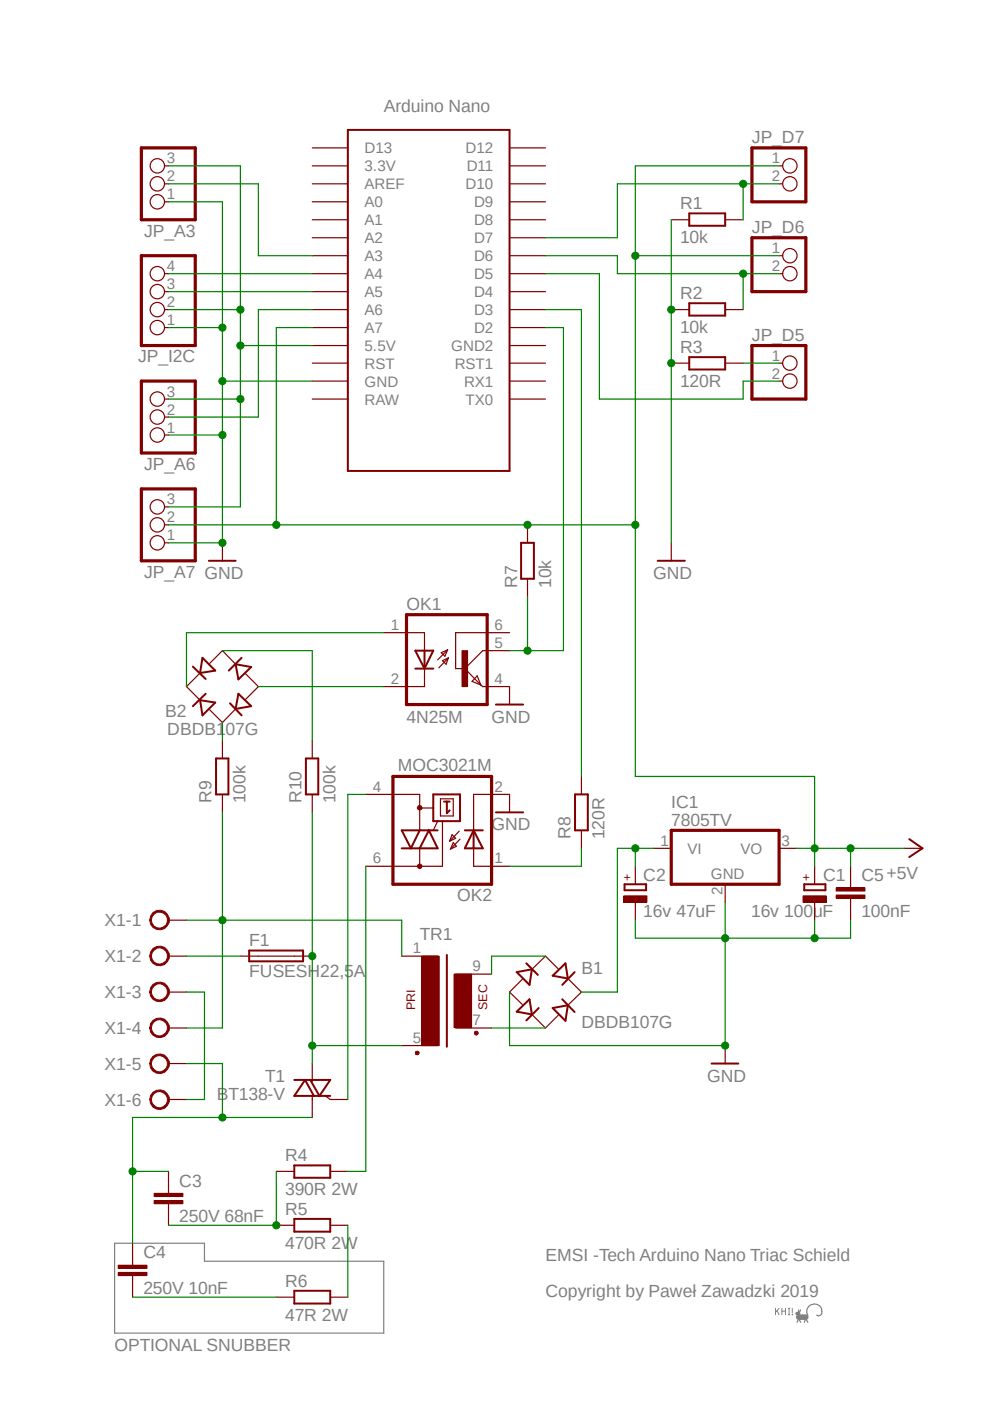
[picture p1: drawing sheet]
<svg xmlns="http://www.w3.org/2000/svg" width="210mm" height="297mm" viewBox="0 0 210 297" stroke-linecap="round" stroke-linejoin="round" font-family="sans-serif">
<path d="M20.9 19.8l178.2 267.7M199.1 19.8l-178.2 267.7" fill="none" stroke="#fff" stroke-width=".21"/>
<path d="M24.3 263.6h19v3.8h38.1v15.2h-57.1zM169.3 277.7v.8l.5-.8M171.3 278.8a1.57 1.57 0 0 1 1.3-2.3 1.57 1.57 0 0 1 1.4 2.3l-.4 .2-.5-.2M169 280.4l.3-.8 .5 .8M170.5 280.4l.4-.8 .4 .8" fill="none" stroke="#808080" stroke-width=".25"/>
<path d="M169 278.5h.3" fill="none" stroke="#808080" stroke-width=".76"/>
<path d="M169.3 279.3h1.6" fill="none" stroke="#808080" stroke-width="1.2"/>
<path d="M164.4 277.4v1.4M164.8 277.9l.4 .9M165.2 277.4l-.8 .8M165.8 277.4v1.4M165.8 278h.7M166.5 277.4v1.4M167.1 278.8h.4M167.1 277.4h.4M167.3 277.4v1.4M168 278.7l.1 .1zM168 277.4v.9" fill="none" stroke="#808080" stroke-width=".21"/>
<g fill="none" stroke="#800000" stroke-width=".25">
<path d="M66.2 35.2h7.5M66.2 39h7.5M66.2 31.4h7.5M108 35.2h7.7M108 39h7.7M108 31.4h7.7M66.2 58h7.5M66.2 54.2h7.5M66.2 50.4h7.5M66.2 46.6h7.5M66.2 42.8h7.5M108 58h7.7"/>
<path d="M108 54.2h7.7M108 50.4h7.7M108 46.6h7.7M108 42.8h7.7M66.2 77h7.5M66.2 73.3h7.5M66.2 69.5h7.5M66.2 65.6h7.5M66.2 61.8h7.5M108 77h7.7M108 73.3h7.7M108 69.5h7.7"/>
<path d="M108 65.6h7.7M108 61.8h7.7M66.2 84.6h7.5M66.2 80.8h7.5M108 84.6h7.7M108 80.8h7.7M138.5 179.9h3.8M165.2 179.9h3.8M153.8 187.5v3.8"/>
</g>
<path d="M73.7 27.5h34.3v72.4h-34.3zM94.7 202.5v19.4" fill="none" stroke="#800000" stroke-width=".42"/>
<path d="M142.3 176.1h22.9v11.4h-22.9z" fill="none" stroke="#800000" stroke-width=".68"/>
<path d="M88.1 223h.6l.2 .2-.2 .3h-.6z" fill-rule="evenodd" fill="#800000"/>
<path d="M88.1 223h.6l.2 .2-.2 .3h-.6z" fill="none" stroke="#800000" stroke-width=".21"/>
<path d="M100.7 218.7h.6l.1 .4-.1 .2-.3 .2-.3-.2z" fill-rule="evenodd" fill="#800000"/>
<path d="M100.7 218.7h.6l.1 .4-.1 .2-.3 .2-.3-.2z" fill="none" stroke="#800000" stroke-width=".21"/>
<path d="M89.4 202.7h3.7v19h-3.7z" fill-rule="evenodd" fill="#800000"/>
<path d="M89.4 202.7h3.7v19h-3.7z" fill="none" stroke="#800000" stroke-width=".21"/>
<path d="M96.3 206.5h3.7v11.4h-3.7z" fill-rule="evenodd" fill="#800000"/>
<path d="M96.3 206.5h3.7v11.4h-3.7z" fill="none" stroke="#800000" stroke-width=".21"/>
<path d="M85.2 202.7h7.6M96.6 218h7.6M96.6 206.5h7.6M85.2 221.7h7.6" fill="none" stroke="#800000" stroke-width=".25"/>
<path d="M32.4 193.5a2.1 2.1 0 0 1 3.3 .5 2.1 2.1 0 0 1-1.3 3.1 2.1 2.1 0 0 1-2.7-2h.4a1.71 1.71 0 0 1 2.3-1.7 1.71 1.71 0 0 1 .7 2.8 1.71 1.71 0 0 1-2.8-.4l-.2-.7h-.4l.2-.8z" fill-rule="evenodd" fill="#800000"/>
<path d="M32.4 193.5a2.1 2.1 0 0 1 3.3 .5 2.1 2.1 0 0 1-1.3 3.1 2.1 2.1 0 0 1-2.7-2h.4a1.71 1.71 0 0 1 2.3-1.7 1.71 1.71 0 0 1 .7 2.8 1.71 1.71 0 0 1-2.8-.4l-.2-.7h-.4l.2-.8z" fill="none" stroke="#800000" stroke-width=".21"/>
<path d="M35.7 195.1h3.8" fill="none" stroke="#800000" stroke-width=".25"/>
<path d="M32.4 201.1a2.1 2.1 0 0 1 3.3 .5 2.1 2.1 0 0 1-1.3 3.1 2.1 2.1 0 0 1-2.7-2h.4a1.71 1.71 0 0 1 2.3-1.7 1.71 1.71 0 0 1 .7 2.8 1.71 1.71 0 0 1-2.8-.4l-.2-.7h-.4l.2-.8z" fill-rule="evenodd" fill="#800000"/>
<path d="M32.4 201.1a2.1 2.1 0 0 1 3.3 .5 2.1 2.1 0 0 1-1.3 3.1 2.1 2.1 0 0 1-2.7-2h.4a1.71 1.71 0 0 1 2.3-1.7 1.71 1.71 0 0 1 .7 2.8 1.71 1.71 0 0 1-2.8-.4l-.2-.7h-.4l.2-.8z" fill="none" stroke="#800000" stroke-width=".21"/>
<path d="M35.7 202.7h3.8" fill="none" stroke="#800000" stroke-width=".25"/>
<path d="M32.4 208.7a2.1 2.1 0 0 1 3.3 .6 2.1 2.1 0 0 1-1.3 3 2.1 2.1 0 0 1-2.7-2h.4a1.71 1.71 0 0 1 2.3-1.6 1.71 1.71 0 0 1 .7 2.7 1.71 1.71 0 0 1-2.8-.4l-.2-.7h-.4l.2-.9z" fill-rule="evenodd" fill="#800000"/>
<path d="M32.4 208.7a2.1 2.1 0 0 1 3.3 .6 2.1 2.1 0 0 1-1.3 3 2.1 2.1 0 0 1-2.7-2h.4a1.71 1.71 0 0 1 2.3-1.6 1.71 1.71 0 0 1 .7 2.7 1.71 1.71 0 0 1-2.8-.4l-.2-.7h-.4l.2-.9z" fill="none" stroke="#800000" stroke-width=".21"/>
<path d="M35.7 210.3h3.8" fill="none" stroke="#800000" stroke-width=".25"/>
<path d="M32.4 216.4a2.1 2.1 0 0 1 3.3 .5 2.1 2.1 0 0 1-1.3 3 2.1 2.1 0 0 1-2.7-1.9h.4a1.71 1.71 0 0 1 2.3-1.7 1.71 1.71 0 0 1 .7 2.7 1.71 1.71 0 0 1-2.8-.4l-.2-.6h-.4l.2-1z" fill-rule="evenodd" fill="#800000"/>
<path d="M32.4 216.4a2.1 2.1 0 0 1 3.3 .5 2.1 2.1 0 0 1-1.3 3 2.1 2.1 0 0 1-2.7-1.9h.4a1.71 1.71 0 0 1 2.3-1.7 1.71 1.71 0 0 1 .7 2.7 1.71 1.71 0 0 1-2.8-.4l-.2-.6h-.4l.2-1z" fill="none" stroke="#800000" stroke-width=".21"/>
<path d="M35.7 218h3.8" fill="none" stroke="#800000" stroke-width=".25"/>
<path d="M32.4 224a2.1 2.1 0 0 1 3.3 .5 2.1 2.1 0 0 1-1.3 3.1 2.1 2.1 0 0 1-2.7-2.1h.4a1.71 1.71 0 0 1 2.3-1.6 1.71 1.71 0 0 1 .7 2.8 1.71 1.71 0 0 1-2.8-.4l-.2-.8h-.4l.2-.9z" fill-rule="evenodd" fill="#800000"/>
<path d="M32.4 224a2.1 2.1 0 0 1 3.3 .5 2.1 2.1 0 0 1-1.3 3.1 2.1 2.1 0 0 1-2.7-2.1h.4a1.71 1.71 0 0 1 2.3-1.6 1.71 1.71 0 0 1 .7 2.8 1.71 1.71 0 0 1-2.8-.4l-.2-.8h-.4l.2-.9z" fill="none" stroke="#800000" stroke-width=".21"/>
<path d="M35.7 225.5h3.8" fill="none" stroke="#800000" stroke-width=".25"/>
<path d="M32.4 231.6a2.1 2.1 0 0 1 3.3 .5 2.1 2.1 0 0 1-1.3 3.1 2.1 2.1 0 0 1-2.7-2.1h.4a1.71 1.71 0 0 1 2.3-1.6 1.71 1.71 0 0 1 .7 2.8 1.71 1.71 0 0 1-2.8-.4l-.2-.8h-.4l.2-.8z" fill-rule="evenodd" fill="#800000"/>
<path d="M32.4 231.6a2.1 2.1 0 0 1 3.3 .5 2.1 2.1 0 0 1-1.3 3.1 2.1 2.1 0 0 1-2.7-2.1h.4a1.71 1.71 0 0 1 2.3-1.6 1.71 1.71 0 0 1 .7 2.8 1.71 1.71 0 0 1-2.8-.4l-.2-.8h-.4l.2-.8z" fill="none" stroke="#800000" stroke-width=".21"/>
<g fill="none" stroke="#800000" stroke-width=".25">
<path d="M34.9 39h.8M34.9 35.2h.8M165.2 39h.7M165.2 35.2h.7M34.9 58h.8M34.9 42.8h.8M142.3 46.6h3.8M153.8 46.6h3.8M165.2 58h.7M165.2 54.2h.7M34.9 69.5h.8M34.9 65.6h.8"/>
<path d="M34.9 61.8h.8M142.3 65.6h3.8M142.3 77h3.8M153.8 65.6h3.8M153.8 77h3.8M165.2 77h.7M34.9 92.2h.8M34.9 88.4h.8M34.9 84.6h.8M165.2 80.8h.7M34.9 115.1h.8M34.9 111.3h.8"/>
<path d="M34.9 107.5h.8M47.2 115.1v3.8M142.3 115.1v3.8M85.2 134.1h4.8v3.9M93.6 138.4l1.3-.6-.6 1.3zM94.9 137.8l-2.1 2.1M95.1 139.5l-2.1 2.1M104.2 134.1h-7.6v7.7h1.5M104.2 138h-1.8l-3.8 3.8 3.3 3.4M42.4 142.7l-2.9 2.9 2.9 2.8M44.4 140.7l2.8-2.7 2.8 2.8M50 150.3l-2.8 2.9-2.8-2.7"/>
<path d="M52.1 142.9l2.7 2.7-2.7 2.7M90 141.8v3.8h-4.8M93.8 140.1l1.3-.6-.5 1.3zM101.2 143.3l.7 1.9-1.8-.7zM101.9 145.2l.5 .4h1.8M191.8 179.9h3.8M110.7 207.6l-2.7 2.7 2.7 2.7M112.8 215.1l2.9 2.9 2.7-2.7M118.4 205.4l-2.7-2.7-2.9 2.8M120.4 207.5l2.9 2.8-2.9 2.8M35.7 233.1h3.8M153.8 221.7v3.8"/>
<circle cx="33.4" cy="39" r="1.53"/>
<circle cx="33.4" cy="35.2" r="1.53"/>
<circle cx="167.5" cy="35.2" r="1.53"/>
<circle cx="167.5" cy="39" r="1.53"/>
<circle cx="33.4" cy="58" r="1.53"/>
<circle cx="33.4" cy="42.8" r="1.53"/>
<circle cx="167.5" cy="58" r="1.53"/>
<circle cx="167.5" cy="54.2" r="1.53"/>
<circle cx="33.4" cy="69.5" r="1.53"/>
<circle cx="33.4" cy="65.6" r="1.53"/>
<circle cx="33.4" cy="61.8" r="1.53"/>
<circle cx="167.5" cy="77" r="1.53"/>
<circle cx="33.4" cy="92.2" r="1.53"/>
<circle cx="33.4" cy="88.4" r="1.53"/>
<circle cx="33.4" cy="84.6" r="1.53"/>
<circle cx="167.5" cy="80.8" r="1.53"/>
<circle cx="33.4" cy="111.3" r="1.53"/>
<circle cx="33.4" cy="107.5" r="1.53"/>
<circle cx="33.4" cy="115.1" r="1.53"/>
</g>
<path d="M30 31.4h11.4v15.2h-11.4zM159.4 31.4h11.5v11.4h-11.5zM30 54.2h11.4v19.1h-11.4zM159.4 50.4h11.5v11.4h-11.5zM159.4 73.3h11.5v11.3h-11.5zM30 80.8h11.4v15.2h-11.4zM30 103.7h11.4v15.2h-11.4zM86.2 130.3h17.1v19.1h-17.1z" fill="none" stroke="#800000" stroke-width=".68"/>
<g fill="none" stroke="#800000" stroke-width=".42">
<path d="M146.1 45.2h7.7v2.7h-7.7zM146.1 64.3h7.7v2.6h-7.7zM146.1 75.7h7.7v2.6h-7.7zM44.3 118.9h5.7M139.4 118.9h5.8M42.9 139.5l2.7 2.7-3.2 .5zM51.2 139.5l-2.7 2.7M88.1 138h3.8l-1.9 3.8zM90 138v3.8M40.9 141.3l2.7 2.7M42.4 148.4l3.2 .6-2.7 2.7zM43.6 147.1l-2.7 2.6"/>
<path d="M48.8 149.1l2.4 2.6M50 140.8l3.3 .6-2.8 2.6zM50.5 147.1l2.8 2.6-3.3 .6zM88.1 141.8h3.8M192.8 177.9l2.8 2-2.8 1.8M109.6 214.5l2.7-2.6 .5 3.2zM109.6 206.1l3.2-.6-.5 3.3zM111.6 204.2l2.4 2.5M114.2 213.7l-2.6 2.7M117.2 206.9l2.7-2.7 .5 3.3zM117.2 213.7l3.2-.6-.5 3.3zM119.2 211.9l2.6 2.7"/>
<path d="M121.8 206.1l-2.6 2.7M150.9 225.5h5.6"/>
</g>
<path d="M98 138h1.1v7.6h-1.1z" fill-rule="evenodd" fill="#800000"/>
<path d="M98 138h1.1v7.6h-1.1z" fill="none" stroke="#800000" stroke-width=".21"/>
<g fill="none" stroke="#800000" stroke-width=".25">
<path d="M81.4 134.1h3.8M104.2 134.1h3.8M104.2 138h3.8M81.4 145.6h3.8M104.2 145.6h3.8M81.4 168.4h7.6v7.7M89 179.9v3.8M89 171.3h2.9M92.8 174.1l-.9 2M93.4 169.4h2.7v3.6h-2.7zM93.8 174.1v9.6h-12.4M95.8 177l.8 .7-1.3 .6z"/>
<path d="M96.1 178.7l.7 .7-1.3 .6zM97.4 176.2l-2.1 2.1M97.5 177.9l-2 2.1M100.4 179.9v3.8h3.8M104.2 168.4h-3.8v7.7"/>
</g>
<path d="M85.2 179.9h7.6l-1.9-3.8-1.9 3.8M89 176.1l-1.9 3.8-1.9-3.8h7.6M91.9 168.4h5.6v5.7h-5.6zM94.1 170h1.2M94.7 170v2.4l.6-.6M98.6 176.1h3.8M100.4 176.1l2 3.8h-3.8zM100.4 176.1v3.8" fill="none" stroke="#800000" stroke-width=".42"/>
<path d="M83.3 164.6h20.9v22.9h-20.9z" fill="none" stroke="#800000" stroke-width=".68"/>
<circle cx="89" cy="183.7" r=".5" fill="#800000"/>
<circle cx="89" cy="183.7" r=".5" fill="none" stroke="#800000" stroke-width=".21"/>
<path d="M88.6 170.9h.7l.2 .4-.2 .3h-.7l-.1-.3z" fill-rule="evenodd" fill="#800000"/>
<path d="M88.6 170.9h.7l.2 .4-.2 .3h-.7l-.1-.3z" fill="none" stroke="#800000" stroke-width=".21"/>
<g fill="none" stroke="#800000" stroke-width=".25">
<path d="M111.8 111.3v3.8M111.8 122.7v3.8M47.2 157v3.8M66.2 157v3.8M108 145.6v3.8M47.2 168.4v3.8M66.2 168.4v3.8M77.6 168.4h3.8M104.2 168.4h3.8v3.8M123.3 164.6v3.8M123.3 176.1v3.8M77.6 183.7h3.8"/>
<path d="M104.2 183.7h3.8M51 202.7h15.2M58.6 248.4h3.8M58.6 259.8h3.8M70 248.4h3.7M70 259.8h3.7M58.6 275h3.8M70 275h3.7"/>
</g>
<path d="M110.5 115.1h2.7v7.6h-2.7zM105.2 149.4h5.7M45.8 160.8h2.6v7.6h-2.6zM64.9 160.8h2.6v7.6h-2.6zM105.2 172.2h5.7M121.9 168.4h2.7v7.7h-2.7zM170.5 187.5h4.5v1.3h-4.5zM52.8 201.5h11.5v2.3h-11.5zM62.4 247.1h7.6v2.6h-7.6zM62.4 258.4h7.6v2.7h-7.6zM62.4 273.7h7.6v2.7h-7.6z" fill="none" stroke="#800000" stroke-width=".42"/>
<path d="M170.3 189.9h4.9v1.4h-4.9z" fill-rule="evenodd" fill="#800000"/>
<path d="M170.3 189.9h4.9v1.4h-4.9z" fill="none" stroke="#800000" stroke-width=".21"/>
<path d="M172.7 183.7v3.8M172.7 191.3v3.8" fill="none" stroke="#800000" stroke-width=".25"/>
<path d="M132.4 187.5h4.6v1.3h-4.6z" fill="none" stroke="#800000" stroke-width=".42"/>
<path d="M132.2 189.9h5v1.4h-5z" fill-rule="evenodd" fill="#800000"/>
<path d="M132.2 189.9h5v1.4h-5z" fill="none" stroke="#800000" stroke-width=".21"/>
<path d="M134.7 183.7v3.8M134.7 191.3v3.8M66.2 225.5v3.8M66.2 232.4v4.5M69 232.4l1 .7h3.7M35.7 252.2v.7M35.7 255.2v.8" fill="none" stroke="#800000" stroke-width=".25"/>
<path d="M62.4 229h7.6l-2.3 3.4-1.9-3.4M66.5 232.4l-1.8-3.4-2.3 3.4h7.6" fill="none" stroke="#800000" stroke-width=".42"/>
<path d="M32.7 254.5h6.1v.7h-6.1z" fill-rule="evenodd" fill="#800000"/>
<path d="M32.7 254.5h6.1v.7h-6.1z" fill="none" stroke="#800000" stroke-width=".21"/>
<path d="M32.7 253h6.1v.7h-6.1z" fill-rule="evenodd" fill="#800000"/>
<path d="M32.7 253h6.1v.7h-6.1z" fill="none" stroke="#800000" stroke-width=".21"/>
<path d="M35.7 248.4v3.8M35.7 256v3.8M28.1 267.4v.8M28.1 270.5v.7" fill="none" stroke="#800000" stroke-width=".25"/>
<path d="M25.1 269.8h6.1v.7h-6.1z" fill-rule="evenodd" fill="#800000"/>
<path d="M25.1 269.8h6.1v.7h-6.1z" fill="none" stroke="#800000" stroke-width=".21"/>
<path d="M25.1 268.3h6.1v.6h-6.1z" fill-rule="evenodd" fill="#800000"/>
<path d="M25.1 268.3h6.1v.6h-6.1z" fill="none" stroke="#800000" stroke-width=".21"/>
<path d="M180.3 187.5v.7M180.3 190.5v.8M28.1 263.6v3.8M28.1 271.2v3.8" fill="none" stroke="#800000" stroke-width=".25"/>
<path d="M177.3 189.8h6.1v.6h-6.1z" fill-rule="evenodd" fill="#800000"/>
<path d="M177.3 189.8h6.1v.6h-6.1z" fill="none" stroke="#800000" stroke-width=".21"/>
<path d="M177.3 188.2h6.1v.7h-6.1z" fill-rule="evenodd" fill="#800000"/>
<path d="M177.3 188.2h6.1v.7h-6.1z" fill="none" stroke="#800000" stroke-width=".21"/>
<path d="M180.3 183.7v3.8M180.3 191.3v3.8" fill="none" stroke="#800000" stroke-width=".25"/>
<path d="M35.7 35.2h15.3v38.1h15.2M35.7 65.6h15.3" fill="none" stroke="#008000" stroke-width=".25"/>
<circle cx="51" cy="65.6" r=".76" fill="#008000"/>
<circle cx="51" cy="65.6" r=".76" fill="none" stroke="#008000" stroke-width=".21"/>
<path d="M51 73.3v11.3h-15.3" fill="none" stroke="#008000" stroke-width=".25"/>
<circle cx="51" cy="73.3" r=".76" fill="#008000"/>
<circle cx="51" cy="73.3" r=".76" fill="none" stroke="#008000" stroke-width=".21"/>
<path d="M51 84.6v22.9h-15.3" fill="none" stroke="#008000" stroke-width=".25"/>
<circle cx="51" cy="84.6" r=".76" fill="#008000"/>
<circle cx="51" cy="84.6" r=".76" fill="none" stroke="#008000" stroke-width=".21"/>
<path d="M35.7 39h19.1v15.2h11.4M35.7 58h30.5M35.7 42.8h11.5v72.3h-11.5M35.7 61.8h30.5M66.2 65.6h-11.4v22.8h-19.1M47.2 80.8h19" fill="none" stroke="#008000" stroke-width=".25"/>
<circle cx="47.2" cy="80.8" r=".76" fill="#008000"/>
<circle cx="47.2" cy="80.8" r=".76" fill="none" stroke="#008000" stroke-width=".21"/>
<path d="M35.7 92.2h11.5" fill="none" stroke="#008000" stroke-width=".25"/>
<circle cx="47.2" cy="92.2" r=".76" fill="#008000"/>
<circle cx="47.2" cy="92.2" r=".76" fill="none" stroke="#008000" stroke-width=".21"/>
<path d="M35.7 69.5h11.5" fill="none" stroke="#008000" stroke-width=".25"/>
<circle cx="47.2" cy="69.5" r=".76" fill="#008000"/>
<circle cx="47.2" cy="69.5" r=".76" fill="none" stroke="#008000" stroke-width=".21"/>
<circle cx="47.2" cy="115.1" r=".76" fill="#008000"/>
<circle cx="47.2" cy="115.1" r=".76" fill="none" stroke="#008000" stroke-width=".21"/>
<path d="M142.3 65.6v49.5" fill="none" stroke="#008000" stroke-width=".25"/>
<circle cx="142.3" cy="77" r=".76" fill="#008000"/>
<circle cx="142.3" cy="77" r=".76" fill="none" stroke="#008000" stroke-width=".21"/>
<path d="M142.3 46.6v19" fill="none" stroke="#008000" stroke-width=".25"/>
<circle cx="142.3" cy="65.6" r=".76" fill="#008000"/>
<circle cx="142.3" cy="65.6" r=".76" fill="none" stroke="#008000" stroke-width=".21"/>
<path d="M153.8 191.3v30.4h-45.8v-11.4" fill="none" stroke="#008000" stroke-width=".25"/>
<circle cx="153.8" cy="198.9" r=".76" fill="#008000"/>
<circle cx="153.8" cy="198.9" r=".76" fill="none" stroke="#008000" stroke-width=".21"/>
<circle cx="153.8" cy="221.7" r=".76" fill="#008000"/>
<circle cx="153.8" cy="221.7" r=".76" fill="none" stroke="#008000" stroke-width=".21"/>
<path d="M134.7 195.1v3.8h45.6M172.7 195.1v3.8" fill="none" stroke="#008000" stroke-width=".25"/>
<circle cx="172.7" cy="198.9" r=".76" fill="#008000"/>
<circle cx="172.7" cy="198.9" r=".76" fill="none" stroke="#008000" stroke-width=".21"/>
<path d="M115.7 54.2h15.2v3.8h34.3M157.6 58v7.6M180.3 195.1v3.8" fill="none" stroke="#008000" stroke-width=".25"/>
<circle cx="157.6" cy="58" r=".76" fill="#008000"/>
<circle cx="157.6" cy="58" r=".76" fill="none" stroke="#008000" stroke-width=".21"/>
<path d="M157.6 39v7.6M165.2 39h-34.3v11.4h-15.2" fill="none" stroke="#008000" stroke-width=".25"/>
<circle cx="157.6" cy="39" r=".76" fill="#008000"/>
<circle cx="157.6" cy="39" r=".76" fill="none" stroke="#008000" stroke-width=".21"/>
<path d="M115.7 58h11.4v26.6h30.5v-3.8h7.6M66.2 69.5h-7.6v41.8h-22.9" fill="none" stroke="#008000" stroke-width=".25"/>
<circle cx="58.6" cy="111.3" r=".76" fill="#008000"/>
<circle cx="58.6" cy="111.3" r=".76" fill="none" stroke="#008000" stroke-width=".21"/>
<path d="M58.6 111.3h53.2M169 179.9h22.8M172.7 179.9v3.8" fill="none" stroke="#008000" stroke-width=".25"/>
<circle cx="172.7" cy="179.9" r=".76" fill="#008000"/>
<circle cx="172.7" cy="179.9" r=".76" fill="none" stroke="#008000" stroke-width=".21"/>
<path d="M165.2 35.2h-30.5v129.4M134.7 54.2h30.5" fill="none" stroke="#008000" stroke-width=".25"/>
<circle cx="134.7" cy="54.2" r=".76" fill="#008000"/>
<circle cx="134.7" cy="54.2" r=".76" fill="none" stroke="#008000" stroke-width=".21"/>
<path d="M111.8 111.3h22.9M134.7 164.6h38v15.3" fill="none" stroke="#008000" stroke-width=".25"/>
<circle cx="111.8" cy="111.3" r=".76" fill="#008000"/>
<circle cx="111.8" cy="111.3" r=".76" fill="none" stroke="#008000" stroke-width=".21"/>
<circle cx="134.7" cy="111.3" r=".76" fill="#008000"/>
<circle cx="134.7" cy="111.3" r=".76" fill="none" stroke="#008000" stroke-width=".21"/>
<path d="M180.3 179.9v3.8" fill="none" stroke="#008000" stroke-width=".25"/>
<circle cx="180.3" cy="179.9" r=".76" fill="#008000"/>
<circle cx="180.3" cy="179.9" r=".76" fill="none" stroke="#008000" stroke-width=".21"/>
<path d="M115.7 69.5h3.8v68.5h-11.5M157.6 77h7.6M111.8 126.5v11.5" fill="none" stroke="#008000" stroke-width=".25"/>
<circle cx="111.8" cy="138" r=".76" fill="#008000"/>
<circle cx="111.8" cy="138" r=".76" fill="none" stroke="#008000" stroke-width=".21"/>
<path d="M115.7 65.6h7.6v99M47.2 138h19v19M81.4 134.1h-41.9v11.5M47.2 153.2v3.8M54.8 145.6h26.6M123.3 179.9v3.8h-15.3M39.5 195.1h45.7v7.6M47.2 195.1v22.9h-7.7" fill="none" stroke="#008000" stroke-width=".25"/>
<circle cx="47.2" cy="195.1" r=".76" fill="#008000"/>
<circle cx="47.2" cy="195.1" r=".76" fill="none" stroke="#008000" stroke-width=".21"/>
<path d="M47.2 172.2v22.9M66.2 172.2v49.5h19M39.5 210.3h3.8v22.8h-3.8M39.5 202.7h11.5" fill="none" stroke="#008000" stroke-width=".25"/>
<circle cx="66.2" cy="202.7" r=".76" fill="#008000"/>
<circle cx="66.2" cy="202.7" r=".76" fill="none" stroke="#008000" stroke-width=".21"/>
<path d="M66.2 221.7v3.8" fill="none" stroke="#008000" stroke-width=".25"/>
<circle cx="66.2" cy="221.7" r=".76" fill="#008000"/>
<circle cx="66.2" cy="221.7" r=".76" fill="none" stroke="#008000" stroke-width=".21"/>
<path d="M134.7 179.9v3.8M138.5 179.9h-7.6v30.4h-7.6M104.2 218h11.5M115.7 202.7h-11.5v3.8" fill="none" stroke="#008000" stroke-width=".25"/>
<circle cx="134.7" cy="179.9" r=".76" fill="#008000"/>
<circle cx="134.7" cy="179.9" r=".76" fill="none" stroke="#008000" stroke-width=".21"/>
<path d="M77.6 168.4h-3.9v64.7M77.6 183.7v64.7h-3.9M58.6 248.4v11.4h-22.9" fill="none" stroke="#008000" stroke-width=".25"/>
<circle cx="58.6" cy="259.8" r=".76" fill="#008000"/>
<circle cx="58.6" cy="259.8" r=".76" fill="none" stroke="#008000" stroke-width=".21"/>
<path d="M39.5 225.5h7.7v11.4M66.2 236.9h-38.1v26.7M28.1 248.4h7.6M73.7 259.8v15.2M28.1 275h30.5" fill="none" stroke="#008000" stroke-width=".25"/>
<circle cx="28.1" cy="248.4" r=".76" fill="#008000"/>
<circle cx="28.1" cy="248.4" r=".76" fill="none" stroke="#008000" stroke-width=".21"/>
<circle cx="47.2" cy="236.9" r=".76" fill="#008000"/>
<circle cx="47.2" cy="236.9" r=".76" fill="none" stroke="#008000" stroke-width=".21"/>
<g font-size="3.7" fill="#808080">
<text x="81.4" y="23.7">Arduino Nano</text>
<text x="159.4" y="30.4">JP_D7</text>
<text x="144.2" y="44.3">R1</text>
<text x="30.6" y="50.2">JP_A3</text>
<text x="144.2" y="51.5">10k</text>
<text x="159.4" y="49.4">JP_D6</text>
<text x="144.2" y="63.4">R2</text>
<text x="144.2" y="70.6">10k</text>
<text x="29.3" y="76.8">JP_I2C</text>
<text x="144.2" y="74.8">R3</text>
<text x="159.4" y="72.2">JP_D5</text>
<text x="144.2" y="82">120R</text>
<text x="30.6" y="99.7">JP_A6</text>
<text x="30.6" y="122.5">JP_A7 GND</text>
<text x="109.6" y="124.7" transform="rotate(-90 109.6 124.7)">R7</text>
<text x="116.8" y="124.7" transform="rotate(-90 116.8 124.7)">10k</text>
<text x="138.5" y="122.7">GND</text>
<text x="86.2" y="129.4">OK1</text>
<text x="35.1" y="152">B2</text>
<text x="35.5" y="155.8">DBDB107G</text>
<text x="86.2" y="153.2">4N25M</text>
<text x="104.2" y="153.2">GND</text>
<text x="84.3" y="163.5">MOC3021M</text>
<text x="44.9" y="170.3" transform="rotate(-90 44.9 170.3)">R9</text>
<text x="52.1" y="170.3" transform="rotate(-90 52.1 170.3)">100k</text>
<text x="63.9" y="170.3" transform="rotate(-90 63.9 170.3)">R10</text>
<text x="71.1" y="170.3" transform="rotate(-90 71.1 170.3)">100k</text>
<text x="142.3" y="171.3">IC1</text>
<text x="104.2" y="176.1">GND</text>
<text x="121" y="177.9" transform="rotate(-90 121 177.9)">R8</text>
<text x="128.2" y="177.9" transform="rotate(-90 128.2 177.9)">120R</text>
<text x="142.3" y="175.1">7805TV</text>
<text x="96.9" y="191">OK2</text>
<text x="136.4" y="186.7">C2</text>
<text x="174.5" y="186.7">C1</text>
<text x="182.6" y="186.9">C5+5V</text>
<text x="22.2" y="196.4">X1-1</text>
<text x="136.4" y="194.3">16v 47uF</text>
<text x="159.3" y="194.3">16v 100uF</text>
<text x="182.6" y="194.5">100nF</text>
<text x="22.2" y="204">X1-2</text>
<text x="52.8" y="200.6">F1</text>
<text x="89" y="199.2">TR1</text>
<text x="52.8" y="207">FUSESH22,5A</text>
<text x="123.3" y="206.5">B1</text>
<text x="22.2" y="211.6">X1-3</text>
<text x="22.2" y="219.2">X1-4</text>
<text x="123.3" y="218">DBDB107G</text>
<text x="22.2" y="226.9">X1-5</text>
<text x="46" y="233.1">BT138-V</text>
<text x="56.2" y="229.3">T1</text>
<text x="149.9" y="229.3">GND</text>
<text x="22.2" y="234.5">X1-6</text>
<text x="38" y="251.7">C3</text>
<text x="60.5" y="246.2">R4</text>
<text x="60.5" y="253.4">390R 2W</text>
<text x="60.5" y="257.6">R5</text>
<text x="38" y="259.2">250V 68nF</text>
<text x="30.4" y="266.8">C4</text>
<text x="60.5" y="264.8">470R 2W</text>
<text x="115.7" y="267.4">EMSI -Tech Arduino Nano Triac Schield</text>
<text x="30.4" y="274.4">250V 10nF</text>
<text x="60.5" y="272.8">R6</text>
<text x="115.7" y="275">Copyright by Paweł Zawadzki 2019</text>
<text x="60.5" y="280">47R 2W</text>
<text x="24.3" y="286.5">OPTIONAL SNUBBER</text>
</g>
<g font-size="3.2" fill="#808080">
<text x="35.4" y="34.7">3</text>
<text x="77.3" y="32.5">D13</text>
<text x="98.7" y="32.5">D12</text>
<text x="163.7" y="34.7">1</text>
<text x="35.4" y="38.4">2</text>
<text x="77.3" y="36.3">3.3V</text>
<text x="77.3" y="40.1">AREF</text>
<text x="98.7" y="40.1">D10</text>
<text x="99" y="36.3">D11</text>
<text x="163.7" y="38.4">2</text>
<text x="35.4" y="42.2">1</text>
<text x="77.3" y="47.7">A1</text>
<text x="77.3" y="43.9">A0</text>
<text x="100.5" y="47.7">D8</text>
<text x="100.5" y="43.9">D9</text>
<text x="77.3" y="51.5">A2</text>
<text x="100.5" y="51.5">D7</text>
<text x="163.7" y="53.6">1</text>
<text x="35.4" y="57.4">4</text>
<text x="77.3" y="55.3">A3</text>
<text x="77.3" y="59.1">A4</text>
<text x="100.5" y="59.1">D5</text>
<text x="100.5" y="55.3">D6</text>
<text x="163.7" y="57.4">2</text>
<text x="35.4" y="65.1">2</text>
<text x="35.4" y="61.2">3</text>
<text x="77.3" y="62.9">A5</text>
<text x="100.5" y="62.9">D4</text>
<text x="35.4" y="68.9">1</text>
<text x="77.3" y="70.6">A7</text>
<text x="77.3" y="66.7">A6</text>
<text x="100.5" y="70.6">D2</text>
<text x="100.5" y="66.7">D3</text>
<text x="77.3" y="74.4">5.5V</text>
<text x="95.7" y="74.4">GND2</text>
<text x="163.7" y="76.5">1</text>
<text x="77.3" y="82">GND</text>
<text x="77.3" y="78.2">RST</text>
<text x="96.4" y="78.2">RST1</text>
<text x="98.4" y="82">RX1</text>
<text x="163.7" y="80.3">2</text>
<text x="35.4" y="87.9">2</text>
<text x="35.4" y="84.1">3</text>
<text x="77.3" y="85.8">RAW</text>
<text x="98.7" y="85.8">TX0</text>
<text x="35.4" y="91.7">1</text>
<text x="35.4" y="107">3</text>
<text x="35.4" y="110.8">2</text>
<text x="35.4" y="114.6">1</text>
<text x="82.9" y="133.6">1</text>
<text x="104.8" y="133.6">6</text>
<text x="104.8" y="137.4">5</text>
<text x="82.9" y="145.1">2</text>
<text x="104.8" y="145.1">4</text>
<text x="79.1" y="167.9">4</text>
<text x="104.8" y="167.9">2</text>
<text x="140" y="179.4">1</text>
<text x="165.7" y="179.4">3</text>
<text x="79.1" y="183.1">6</text>
<text x="104.8" y="183.1">1</text>
<text x="145.8" y="181">VI</text>
<text x="157" y="181">VO</text>
<text x="150.7" y="186.3">GND</text>
<text x="153.2" y="189.8" transform="rotate(-90 153.2 189.8)">2</text>
<text x="87.5" y="202.1">1</text>
<text x="100.2" y="205.9">9</text>
<text x="87.5" y="221.2">5</text>
<text x="100.2" y="217.4">7</text>
</g>
<g font-size="2.6" fill="#800000">
<text x="133.9" y="186.9" transform="rotate(-90 133.9 186.9)">+</text>
<text x="171.9" y="186.9" transform="rotate(-90 171.9 186.9)">+</text>
<text x="88.1" y="214.2" transform="rotate(-90 88.1 214.2)">PRI</text>
<text x="103.3" y="214.2" transform="rotate(-90 103.3 214.2)">SEC</text>
</g>
</svg>
